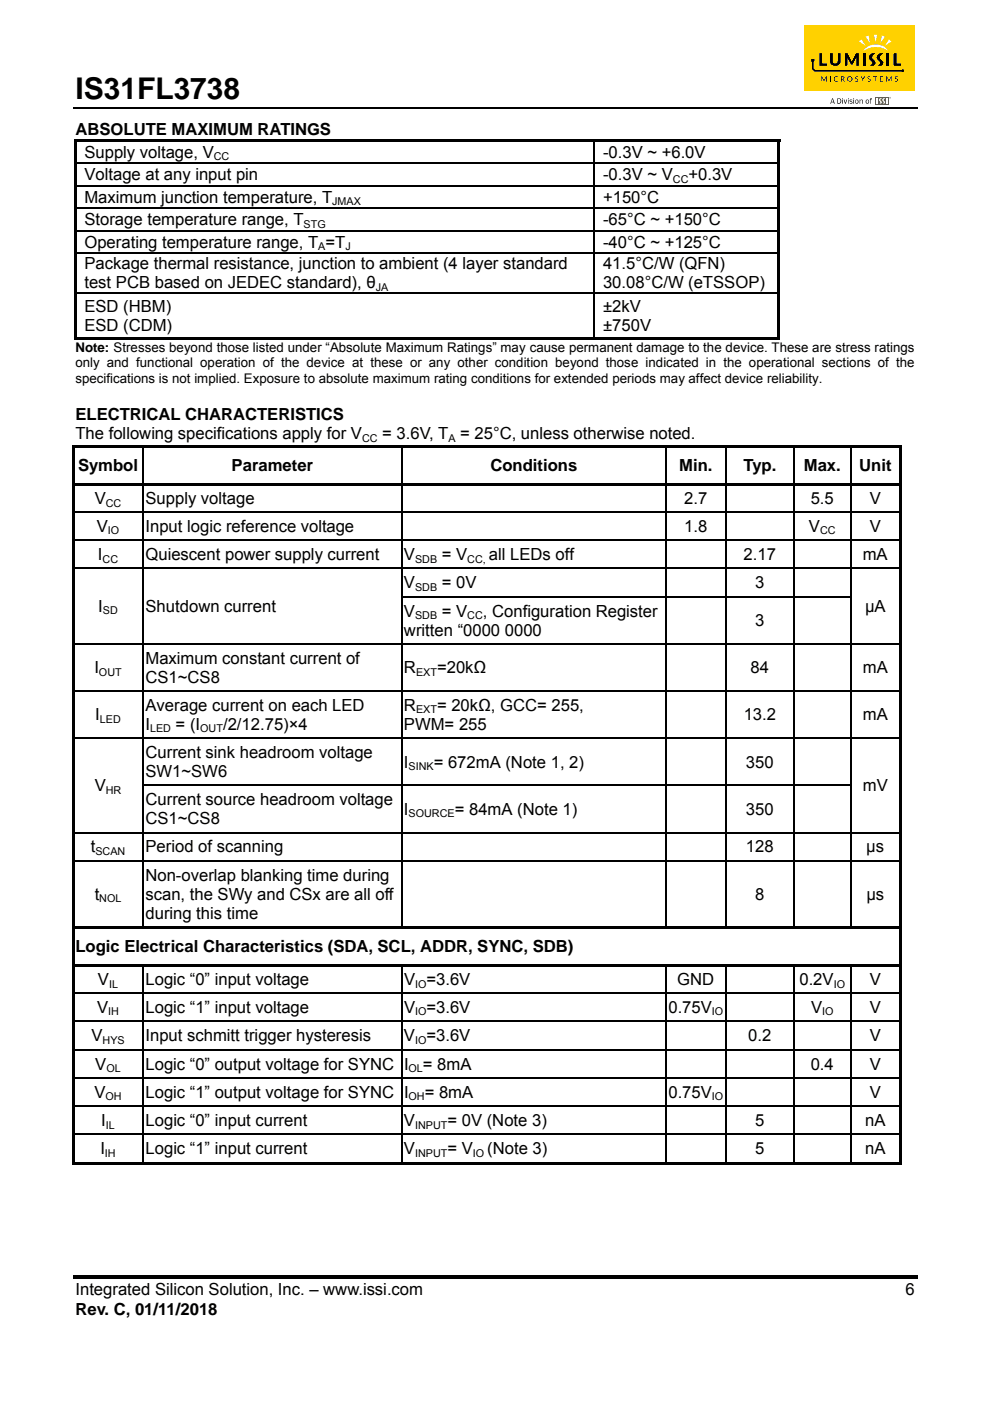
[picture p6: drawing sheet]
<svg xmlns="http://www.w3.org/2000/svg" width="210mm" height="297mm" viewBox="0 0 210 297" stroke-linecap="round" stroke-linejoin="round" font-family="sans-serif">
<path d="M15.5 22.8h179" fill="none" stroke="#000" stroke-width=".34"/>
<path d="M15.5 270.3h179v.7h-179z" fill="#000"/>
<path d="M170.6 5.3h23.4v13.9h-23.4z" fill="#ffd100"/>
<g fill="#000">
<path d="M174.2 16.2h.1l.5 .8 .4-.8h.2v1.1h-.2v-.9l-.4 .8-.5-.8-.1 .9zM176.1 16.2h.1v1.1h-.1zM176.9 16.4a.46 .46 0 0 1 .8 0 .45 .45 0 0 0-.6 0 .45 .45 0 0 0 0 .7 .45 .45 0 0 0 .6 0 .53 .53 0 0 1-.7 .1 .53 .53 0 0 1-.1-.8zM181.4 16.3l.4-.1 .3 .1-.1 .1a.23 .23 0 0 0-.4-.1 .23 .23 0 0 0 0 .3 .23 .23 0 0 0 .3 .1 .35 .35 0 0 1 0 .6 .35 .35 0 0 1-.5-.2 .25 .25 0 0 0 .4 .1 .25 .25 0 0 0 .1-.3 .25 .25 0 0 0-.4-.1l-.1-.2zM182.5 16.2h.2l.3 .6 .3-.6h.2l-.4 .7v.4h-.2v-.4zM184 16.3l.4-.1 .3 .1-.1 .1a.23 .23 0 0 0-.4-.1 .23 .23 0 0 0 0 .3 .23 .23 0 0 0 .3 .1 .34 .34 0 0 1 0 .5 .34 .34 0 0 1-.5-.1 .25 .25 0 0 0 .4 .1 .25 .25 0 0 0 .1-.3 .25 .25 0 0 0-.3-.1l-.2-.2zM185.2 16.2h.9v.1h-.4v1h-.2v-1h-.3zM186.6 16.2h.7v.1h-.5v.4h.4l-.4 .1v.4h.5v.1h-.7zM188 16.2h.1l.4 .8 .5-.8h.1v1.1l-.1-.9-.4 .8-.5-.8v.9h-.1zM189.8 16.3l.4-.1 .2 .1v.1a.24 .24 0 0 0-.4-.1 .24 .24 0 0 0 0 .3 .24 .24 0 0 0 .3 .1 .34 .34 0 0 1 0 .6 .34 .34 0 0 1-.5-.2h.1a.24 .24 0 0 0 .3 .1 .24 .24 0 0 0 .1-.3 .24 .24 0 0 0-.3-.1l-.2-.3z"/>
<path d="M178.4 16.2h.2a.34 .34 0 0 1 .5 .2 .34 .34 0 0 1-.3 .4l.4 .5h-.2l-.3-.5h-.2v.5h-.1zM178.5 16.3v.4l.4-.1a.28 .28 0 0 0-.1-.3 .28 .28 0 0 0-.3 0z"/>
<path d="M179.7 16.7a.58 .58 0 0 1 1.1 0 .58 .58 0 0 1-1.1 0zM179.8 16.7a.43 .43 0 0 0 .8 0 .43 .43 0 0 0-.8 0z"/>
</g>
<path d="M188.6 20.7a.2 .2 0 0 1 .4 0 .2 .2 0 0 1-.4 0zM188.7 20.7a.14 .14 0 0 0 .2 0 .14 .14 0 0 0-.2 0zM188.7 20.6l.2 .2h-.2zM188.7 20.7h.1z" fill="#010101"/>
<path d="M185.7 20.6h2.8v1.6h-2.8z" fill="#c42032"/>
<g fill="#fff">
<path d="M186 20.8h.3v1.1h-.3z"/>
<path d="M186.6 20.9h.4a.4 .4 0 0 0-.2 .4 .4 .4 0 0 0 .2 .4l-.1 .2h-.4l.2-.1-.1-.3a.32 .32 0 0 1-.2-.3 .32 .32 0 0 1 .2-.3z"/>
<path d="M187.2 21l.5-.2a.47 .47 0 0 0-.2 .4 .47 .47 0 0 0 .2 .5l-.1 .2h-.4l.3-.2-.4-.4z"/>
<path d="M188 20.8h.3v1.1h-.3z"/>
</g>
<path d="M173.8 11.3h.6v2.2h1v.4h-1.6zM176 11.3h.7v1.4a.54 .54 0 0 0 .3 .8 .54 .54 0 0 0 .7-.6v-1.6h.6v.9a1.29 1.29 0 0 1-1 1.8 1.03 1.03 0 0 1-1.3-1.1zM179.2 11.3h.6l.9 1.7 .8-1.7h.7v2.6h-.6v-1.7l-.7 1.3-.2 .2-.3-.1-.7-1.4v1.7h-.5zM183 11.3h.7v2.6h-.7zM184.6 11.5a1 1 0 0 1 1.1-.2v.1a.78 .78 0 0 0-.7 .7 .78 .78 0 0 0 .5 .8 .61 .61 0 0 1-.2 1h-.9a.61 .61 0 0 0 .6-.5 .61 .61 0 0 0-.4-.6 .73 .73 0 0 1 0-1.3zM186.2 11.5a.91 .91 0 0 1 1.2-.1 .77 .77 0 0 0-.8 .7 .77 .77 0 0 0 .6 .8 .61 .61 0 0 1-.2 1h-.9a.61 .61 0 0 0 .5-.5 .61 .61 0 0 0-.4-.6 .73 .73 0 0 1 0-1.3zM188 11.3h.6v2.6h-.6zM189.5 11.3h.7v2.2h.9v.4h-1.6z" fill="#000"/>
<g fill="#fff">
<path d="M183.3 10.5a3.3 3.3 0 0 1 5.1 .3 4.7 4.7 0 0 0-5.3 0z"/>
<path d="M183.6 7.8l.7-.2 .2 1.6z"/>
<path d="M187 7.5l.7 .3-.9 1.3z"/>
<path d="M185.4 7.4h.7l-.4 1.6z"/>
<path d="M182.2 8.8l.5-.5 .9 1.4z"/>
<path d="M188.6 8.3l.5 .5-1.4 .9z"/>
</g>
<g fill="#000">
<path d="M172.1 12.4h.6v.7h-.1v1.4l.3 .3h18.3a.31 .31 0 0 1 .5 .1 .31 .31 0 0 1-.1 .4 .31 .31 0 0 1-.4-.1h-18.4l-.6-.6zM15.7 29.5h.6v.5h-.6zM15.7 29.5h149.8v.5h-149.8zM15.7 30h.6v4.5h-.6zM15.7 34.5h.6v.3h-.6zM15.7 34.8h.6v4.4h-.6zM15.7 39.2h.6v.3h-.6zM125.9 34.5h.3v.3h-.3zM125.9 39.2h.3v.3h-.3zM165 29.5h.5v.5h-.5zM165 30h.5v4.5h-.5zM165 34.5h.5v.3h-.5z"/>
<path d="M165 34.8h.5v4.4h-.5zM165 39.2h.5v.3h-.5zM178.9 21.1h.2l.2 .7 .2-.7h.2l-.3 .9h-.2zM180.2 21.2h.6l-.5 .1 .5 .5-.3 .2-.3-.1 .5-.1-.1-.2a.34 .34 0 0 1-.4-.4zM182.3 21.1l.1 .2 .4-.2 .2 .1v.8h-.1l-.2-.8-.3 .2-.1 .6zM184.6 20.8h.4l-.3 .2 .2 .1-.2 .1v.8l-.2-.8zM15.7 39.5h.6v4.5h-.6zM15.7 44h.6v.3h-.6zM15.7 44.3h.6v4.5h-.6zM15.7 48.8h.6v.2h-.6zM15.7 49h.6v4.5h-.6zM15.7 53.5h.6v.3h-.6z"/>
<path d="M125.9 44h.3v.3h-.3zM125.9 48.8h.3v.2h-.3zM125.9 53.5h.3v.3h-.3zM165 39.5h.5v4.5h-.5zM165 44h.5v.3h-.5zM165 44.3h.5v4.5h-.5zM165 48.8h.5v.2h-.5zM165 49h.5v4.5h-.5zM165 53.5h.5v.3h-.5zM15.7 53.8h.6v8.1h-.6zM15.7 61.9h.6v.3h-.6zM15.7 62.2h.6v9.9h-.6z"/>
<path d="M15.7 71.5h110.2v.6h-110.2zM125.9 61.9h.3v.3h-.3zM125.9 71.5h39.1v.6h-39.1zM165 53.8h.5v8.1h-.5zM165 61.9h.5v.3h-.5zM165 62.2h.5v9.9h-.5zM165 71.5h.5v.6h-.5zM15.2 94.4h.6v.5h-.6zM15.2 94.4h176v.5h-176zM190.6 94.4h.6v.5h-.6zM15.2 94.9h.6v7.5h-.6zM15.2 102.4h176v.5h-176z"/>
<path d="M15.2 102.9h.6v5.5h-.6zM15.2 108.4h.6v.3h-.6zM15.2 108.7h.6v5.7h-.6zM15.2 114.4h.6v.3h-.6zM30.2 108.4h.3v.3h-.3zM30.2 114.4h.3v.3h-.3zM85.1 108.4h.2v.3h-.2zM85.1 114.4h.2v.3h-.2zM141.2 108.4h.2v.3h-.2zM141.2 114.4h.2v.3h-.2zM153.8 108.4h.3v.3h-.3zM153.8 114.4h.3v.3h-.3z"/>
<path d="M168.3 108.4h.3v.3h-.3zM168.3 114.4h.3v.3h-.3zM180.3 108.4h.2v.3h-.2zM180.3 114.4h.2v.3h-.2zM190.6 94.9h.6v7.5h-.6zM190.6 102.9h.6v5.5h-.6zM190.6 108.4h.6v.3h-.6zM190.6 108.7h.6v5.7h-.6zM190.6 114.4h.6v.3h-.6zM15.2 114.7h.6v5.7h-.6zM15.2 120.4h.6v.2h-.6zM15.2 120.6h.6v5.8h-.6z"/>
<path d="M15.2 126.4h.6v.3h-.6zM15.2 126.7h.6v9.7h-.6zM15.2 136.4h.6v.3h-.6zM30.2 120.4h.3v.2h-.3zM30.2 126.4h.3v.3h-.3zM30.2 136.4h.3v.3h-.3zM85.1 120.4h.2v.2h-.2zM85.1 126.4h.2v.3h-.2zM85.1 136.4h.2v.3h-.2zM141.2 120.4h.2v.2h-.2zM141.2 126.4h.2v.3h-.2zM141.2 136.4h.2v.3h-.2z"/>
<path d="M153.8 120.4h.3v.2h-.3zM153.8 126.4h.3v.3h-.3zM153.8 136.4h.3v.3h-.3zM168.3 120.4h.3v.2h-.3zM168.3 126.4h.3v.3h-.3zM168.3 136.4h.3v.3h-.3zM180.3 120.4h.2v.2h-.2zM180.3 126.4h.2v.3h-.2zM180.3 136.4h.2v.3h-.2zM190.6 114.7h.6v5.7h-.6zM190.6 120.4h.6v.2h-.6zM190.6 120.6h.6v5.8h-.6z"/>
<path d="M190.6 126.4h.6v.3h-.6zM190.6 126.7h.6v9.7h-.6zM190.6 136.4h.6v.3h-.6zM15.2 136.7h.6v9.7h-.6zM15.2 146.4h.6v.3h-.6zM15.2 146.7h.6v9.7h-.6zM15.2 156.4h.6v.3h-.6zM30.2 146.4h.3v.3h-.3zM30.2 156.4h.3v.3h-.3zM85.1 146.4h.2v.3h-.2zM85.1 156.4h.2v.3h-.2zM141.2 146.4h.2v.3h-.2z"/>
<path d="M141.2 156.4h.2v.3h-.2zM153.8 146.4h.3v.3h-.3zM153.8 156.4h.3v.3h-.3zM168.3 146.4h.3v.3h-.3zM168.3 156.4h.3v.3h-.3zM180.3 146.4h.2v.3h-.2zM180.3 156.4h.2v.3h-.2zM190.6 136.7h.6v9.7h-.6zM190.6 146.4h.6v.3h-.6zM190.6 146.7h.6v9.7h-.6zM190.6 156.4h.6v.3h-.6zM15.2 156.7h.6v9.7h-.6z"/>
<path d="M15.2 166.4h.6v.3h-.6zM15.2 166.7h.6v9.7h-.6zM15.2 176.4h.6v.3h-.6zM30.2 166.4h.3v.3h-.3zM30.2 176.4h.3v.3h-.3zM85.1 166.4h.2v.3h-.2zM85.1 176.4h.2v.3h-.2zM141.2 166.4h.2v.3h-.2zM141.2 176.4h.2v.3h-.2zM153.8 166.4h.3v.3h-.3zM153.8 176.4h.3v.3h-.3zM168.3 166.4h.3v.3h-.3z"/>
<path d="M168.3 176.4h.3v.3h-.3zM180.3 166.4h.2v.3h-.2zM180.3 176.4h.2v.3h-.2zM190.6 156.7h.6v9.7h-.6zM190.6 166.4h.6v.3h-.6zM190.6 166.7h.6v9.7h-.6zM190.6 176.4h.6v.3h-.6zM15.2 176.7h.6v5.7h-.6zM15.2 182.4h.6v.3h-.6zM15.2 182.7h.6v13.7h-.6zM15.2 196.4h176v.5h-176zM30.2 182.4h.3v.3h-.3z"/>
<path d="M85.1 182.4h.2v.3h-.2zM141.2 182.4h.2v.3h-.2zM153.8 182.4h.3v.3h-.3zM168.3 182.4h.3v.3h-.3zM180.3 182.4h.2v.3h-.2zM190.6 176.7h.6v5.7h-.6zM190.6 182.4h.6v.3h-.6zM190.6 182.7h.6v13.7h-.6zM15.2 196.9h.6v7.5h-.6zM15.2 204.4h176v.5h-176zM15.2 204.9h.6v5.5h-.6zM15.2 210.4h.6v.3h-.6z"/>
<path d="M15.2 210.7h.6v5.7h-.6zM15.2 216.4h.6v.3h-.6zM30.2 210.4h.3v.3h-.3zM30.2 216.4h.3v.3h-.3zM85.1 210.4h.2v.3h-.2zM85.1 216.4h.2v.3h-.2zM141.2 210.4h.2v.3h-.2zM141.2 216.4h.2v.3h-.2zM153.8 210.4h.3v.3h-.3zM153.8 216.4h.3v.3h-.3zM168.3 210.4h.3v.3h-.3zM168.3 216.4h.3v.3h-.3z"/>
<path d="M180.3 210.4h.2v.3h-.2zM180.3 216.4h.2v.3h-.2zM190.6 196.9h.6v7.5h-.6zM190.6 204.9h.6v5.5h-.6zM190.6 210.4h.6v.3h-.6zM190.6 210.7h.6v5.7h-.6zM190.6 216.4h.6v.3h-.6zM15.2 216.7h.6v5.7h-.6zM15.2 222.4h.6v.3h-.6zM15.2 222.7h.6v5.7h-.6zM15.2 228.4h.6v.3h-.6zM15.2 228.7h.6v5.7h-.6z"/>
<path d="M15.2 234.4h.6v.3h-.6zM30.2 222.4h.3v.3h-.3zM30.2 228.4h.3v.3h-.3zM30.2 234.4h.3v.3h-.3zM85.1 222.4h.2v.3h-.2zM85.1 228.4h.2v.3h-.2zM85.1 234.4h.2v.3h-.2zM141.2 222.4h.2v.3h-.2zM141.2 228.4h.2v.3h-.2zM141.2 234.4h.2v.3h-.2zM153.8 222.4h.3v.3h-.3zM153.8 228.4h.3v.3h-.3z"/>
<path d="M153.8 234.4h.3v.3h-.3zM168.3 222.4h.3v.3h-.3zM168.3 228.4h.3v.3h-.3zM168.3 234.4h.3v.3h-.3zM180.3 222.4h.2v.3h-.2zM180.3 228.4h.2v.3h-.2zM180.3 234.4h.2v.3h-.2zM190.6 216.7h.6v5.7h-.6zM190.6 222.4h.6v.3h-.6zM190.6 222.7h.6v5.7h-.6zM190.6 228.4h.6v.3h-.6zM190.6 228.7h.6v5.7h-.6z"/>
<path d="M190.6 234.4h.6v.3h-.6zM15.2 234.7h.6v5.7h-.6zM15.2 240.4h.6v.3h-.6zM15.2 240.7h.6v6.2h-.6zM15.2 246.4h15v.5h-15zM30.2 240.4h.3v.3h-.3zM30.2 246.4h54.9v.5h-54.9zM85.1 240.4h.2v.3h-.2zM85.1 246.4h56.1v.5h-56.1zM141.2 240.4h.2v.3h-.2zM141.2 246.4h12.6v.5h-12.6zM153.8 240.4h.3v.3h-.3z"/>
<path d="M153.8 246.4h14.5v.5h-14.5zM168.3 240.4h.3v.3h-.3zM168.3 246.4h12v.5h-12zM180.3 240.4h.2v.3h-.2zM180.3 246.4h10.3v.5h-10.3zM190.6 234.7h.6v5.7h-.6zM190.6 240.4h.6v.3h-.6zM190.6 240.7h.6v6.2h-.6zM190.6 246.4h.6v.5h-.6z"/>
<path d="M176.5 20.8h.2l.4 1.2h-.2l-.1-.3h-.5v.3h-.2zM176.6 21l-.2 .6h.4z"/>
<path d="M177.6 20.8a.61 .61 0 0 1 .8 .6 .61 .61 0 0 1-.8 .6zM177.7 21v.8h.2a.45 .45 0 0 0 .4-.5 .45 .45 0 0 0-.6-.3z"/>
<path d="M178.6 20.8l.2 .2zM178.6 21.1h.2v.9h-.2z"/>
<path d="M179.9 20.8l.1 .2zM179.9 21.1l.1 .9z"/>
<path d="M181 20.8l.1 .2zM181 21.1h.1v.9h-.1z"/>
<path d="M181.3 21.6a.45 .45 0 0 1 .9 0 .45 .45 0 0 1-.9 0zM181.4 21.5a.3 .3 0 0 0 .6 0 .3 .3 0 0 0-.6 0z"/>
<path d="M183.6 21.6a.42 .42 0 0 1 .8 0 .42 .42 0 0 1-.8 0zM183.7 21.5a.3 .3 0 0 0 .6 0 .3 .3 0 0 0-.6 0z"/>
</g>
<g fill="none" stroke="#000" stroke-width=".25">
<path d="M16.3 34.6h109.6M16.3 39.4h109.6M126 30v4.5M126 34.8v4.4M126 39.5v4.5M126.2 34.6h38.8M126.2 39.4h38.8M16.3 44.1h109.6M16.3 48.9h109.6M16.3 53.7h109.6M126 44.3v4.5M126 49v4.5"/>
<path d="M126 53.8v8.1M126.2 44.1h38.8M126.2 48.9h38.8M126.2 53.7h38.8M16.3 62h109.6M126 62.2v9.3M126.2 62h38.8M30.4 94.9v7.5M85.2 94.9v7.5M141.3 94.9v7.5M153.9 94.9v7.5M168.4 94.9v7.5"/>
<path d="M180.4 94.9v7.5M15.8 108.5h14.4M15.8 114.5h14.4M30.4 102.9v5.5M30.4 108.7v5.7M30.4 114.7v5.7M30.5 108.5h54.6M30.5 114.5h54.6M85.2 102.9v5.5M85.2 108.7v5.7M85.2 114.7v5.7M85.3 108.5h55.9"/>
<path d="M85.3 114.5h55.9M141.3 102.9v5.5M141.3 108.7v5.7M141.3 114.7v5.7M141.4 108.5h12.4M141.4 114.5h12.4M153.9 102.9v5.5M153.9 108.7v5.7M153.9 114.7v5.7M154.1 108.5h14.2M154.1 114.5h14.2M168.4 102.9v5.5"/>
<path d="M168.4 108.7v5.7M168.4 114.7v5.7M168.6 108.5h11.7M168.6 114.5h11.7M180.4 102.9v5.5M180.4 108.7v5.7M180.4 114.7v5.7M180.5 108.5h10.1M180.5 114.5h10.1M15.8 120.5h14.4M15.8 136.5h14.4M30.4 120.6v5.8"/>
<path d="M30.4 126.7v9.7M30.4 136.7v9.7M30.5 120.5h54.6M30.5 136.5h54.6M85.2 120.6v5.8M85.2 126.7v9.7M85.2 136.7v9.7M85.3 120.5h55.9M85.3 126.5h55.9M85.3 136.5h55.9M141.3 120.6v5.8M141.3 126.7v9.7"/>
<path d="M141.3 136.7v9.7M141.4 120.5h12.4M141.4 126.5h12.4M141.4 136.5h12.4M153.9 120.6v5.8M153.9 126.7v9.7M153.9 136.7v9.7M154.1 120.5h14.2M154.1 126.5h14.2M154.1 136.5h14.2M168.4 120.6v5.8M168.4 126.7v9.7"/>
<path d="M168.4 136.7v9.7M168.6 120.5h11.7M168.6 126.5h11.7M168.6 136.5h11.7M180.4 120.6v5.8M180.4 126.7v9.7M180.4 136.7v9.7M180.5 120.5h10.1M180.5 136.5h10.1M15.8 146.5h14.4M15.8 156.5h14.4M30.4 146.7v9.7"/>
<path d="M30.4 156.7v9.7M30.5 146.5h54.6M30.5 156.5h54.6M85.2 146.7v9.7M85.2 156.7v9.7M85.3 146.5h55.9M85.3 156.5h55.9M141.3 146.7v9.7M141.3 156.7v9.7M141.4 146.5h12.4M141.4 156.5h12.4M153.9 146.7v9.7"/>
<path d="M153.9 156.7v9.7M154.1 146.5h14.2M154.1 156.5h14.2M168.4 146.7v9.7M168.4 156.7v9.7M168.6 146.5h11.7M168.6 156.5h11.7M180.4 146.7v9.7M180.4 156.7v9.7M180.5 146.5h10.1M180.5 156.5h10.1M15.8 176.5h14.4"/>
<path d="M30.4 166.7v9.7M30.4 176.7v5.7M30.5 166.5h54.6M30.5 176.5h54.6M85.2 166.7v9.7M85.2 176.7v5.7M85.3 166.5h55.9M85.3 176.5h55.9M141.3 166.7v9.7M141.3 176.7v5.7M141.4 166.5h12.4M141.4 176.5h12.4"/>
<path d="M153.9 166.7v9.7M153.9 176.7v5.7M154.1 166.5h14.2M154.1 176.5h14.2M168.4 166.7v9.7M168.4 176.7v5.7M168.6 166.5h11.7M168.6 176.5h11.7M180.4 166.7v9.7M180.4 176.7v5.7M180.5 176.5h10.1M15.8 182.5h14.4"/>
<path d="M30.4 182.7v13.7M30.5 182.5h54.6M85.2 182.7v13.7M85.3 182.5h55.9M141.3 182.7v13.7M141.4 182.5h12.4M153.9 182.7v13.7M154.1 182.5h14.2M168.4 182.7v13.7M168.6 182.5h11.7M180.4 182.7v13.7M180.5 182.5h10.1"/>
<path d="M15.8 210.5h14.4M15.8 216.5h14.4M30.4 204.9v5.5M30.4 210.7v5.7M30.4 216.7v5.7M30.5 210.5h54.6M30.5 216.5h54.6M85.2 204.9v5.5M85.2 210.7v5.7M85.2 216.7v5.7M85.3 210.5h55.9M85.3 216.5h55.9"/>
<path d="M141.3 204.9v5.5M141.3 210.7v5.7M141.3 216.7v5.7M141.4 210.5h12.4M141.4 216.5h12.4M153.9 204.9v5.5M153.9 210.7v5.7M153.9 216.7v5.7M154.1 210.5h14.2M154.1 216.5h14.2M168.4 204.9v5.5M168.4 210.7v5.7"/>
<path d="M168.4 216.7v5.7M168.6 210.5h11.7M168.6 216.5h11.7M180.4 204.9v5.5M180.4 210.7v5.7M180.4 216.7v5.7M180.5 210.5h10.1M180.5 216.5h10.1M15.8 222.5h14.4M15.8 228.5h14.4M15.8 234.5h14.4M30.4 222.7v5.7"/>
<path d="M30.4 228.7v5.7M30.4 234.7v5.7M30.5 222.5h54.6M30.5 228.5h54.6M30.5 234.5h54.6M85.2 222.7v5.7M85.2 228.7v5.7M85.2 234.7v5.7M85.3 222.5h55.9M85.3 228.5h55.9M85.3 234.5h55.9M141.3 222.7v5.7"/>
<path d="M141.3 228.7v5.7M141.3 234.7v5.7M141.4 222.5h12.4M141.4 228.5h12.4M141.4 234.5h12.4M153.9 222.7v5.7M153.9 228.7v5.7M153.9 234.7v5.7M154.1 222.5h14.2M154.1 228.5h14.2M154.1 234.5h14.2M168.4 222.7v5.7"/>
<path d="M168.4 228.7v5.7M168.4 234.7v5.7M168.6 222.5h11.7M168.6 228.5h11.7M168.6 234.5h11.7M180.4 222.7v5.7M180.4 228.7v5.7M180.4 234.7v5.7M180.5 222.5h10.1M180.5 228.5h10.1M180.5 234.5h10.1M15.8 240.5h14.4"/>
<path d="M30.4 240.7v5.7M30.5 240.5h54.6M85.2 240.7v5.7M85.3 240.5h55.9M141.3 240.7v5.7M141.4 240.5h12.4M153.9 240.7v5.7M154.1 240.5h14.2M168.4 240.7v5.7M168.6 240.5h11.7M180.4 240.7v5.7M180.5 240.5h10.1"/>
</g>
<text font-size="6.3" x="16" y="21">IS31FL3738</text>
<g font-size="3.5">
<text x="16" y="28.7">ABSOLUTE MAXIMUM RATINGS</text>
<text x="17.9" y="33.5">Supply voltage, V</text>
<text x="127.9" y="33.5">-0.3V ~ +6.0V</text>
<text x="17.9" y="38.2">Voltage at any input pin</text>
<text x="127.9" y="38.2">-0.3V ~ V</text>
<text x="146" y="38.2">+0.3V</text>
<text x="17.9" y="43">Maximum junction temperature, T</text>
<text x="17.9" y="47.8">Storage temperature range, T</text>
<text x="127.9" y="47.8">-65°C ~ +150°C</text>
<text x="127.9" y="43">+150°C</text>
<text x="17.9" y="52.5">Operating temperature range, T =T</text>
<text x="127.9" y="52.5">-40°C ~ +125°C</text>
<text x="17.9" y="57.1">Package thermal resistance, junction to ambient (4 layer standard</text>
<text x="127.9" y="57.1">41.5°C/W (QFN)</text>
<text x="17.9" y="61.1">test PCB based on JEDEC standard), θ</text>
<text x="127.9" y="61.1">30.08°C/W (eTSSOP)</text>
<text x="17.9" y="66.1">ESD (HBM)</text>
<text x="17.9" y="70.1">ESD (CDM)</text>
<text x="127.9" y="66.1">±2kV</text>
<text x="127.9" y="70.1">±750V</text>
<text x="16" y="89.1">ELECTRICAL CHARACTERISTICS</text>
<text x="16" y="93.2">The following specifications apply for V</text>
<text x="81.1" y="93.2">= 3.6V, T</text>
<text x="97.6" y="93.2">= 25°C, unless otherwise noted.</text>
<text x="16.6" y="99.9">Symbol</text>
<text x="49.1" y="99.9">Parameter</text>
<text x="104" y="99.9">Conditions</text>
<text x="144.1" y="99.9">Min.</text>
<text x="157.7" y="99.9">Typ.</text>
<text x="170.5" y="99.9">Max.</text>
<text x="182.2" y="99.9">Unit</text>
<text x="20.1" y="106.9">V</text>
<text x="30.9" y="106.9">Supply voltage</text>
<text x="145.1" y="106.9">2.7</text>
<text x="172" y="106.9">5.5</text>
<text x="184.5" y="106.9">V</text>
<text x="20.5" y="112.8">V</text>
<text x="30.9" y="112.8">Input logic reference voltage</text>
<text x="145.1" y="112.8">1.8</text>
<text x="171.6" y="112.8">V</text>
<text x="184.5" y="112.8">V</text>
<text x="20.8" y="118.7">I</text>
<text x="30.9" y="118.7">Quiescent power supply current</text>
<text x="85.7" y="118.7">V</text>
<text x="93.7" y="118.7">= V</text>
<text x="103.7" y="118.7">all LEDs off</text>
<text x="157.7" y="118.7">2.17</text>
<text x="183" y="118.7">mA</text>
<text x="85.7" y="124.7">V</text>
<text x="93.7" y="124.7">= 0V</text>
<text x="160.2" y="124.7">3</text>
<text x="20.8" y="129.8">I</text>
<text x="30.9" y="129.8">Shutdown current</text>
<text x="85.7" y="130.7">V</text>
<text x="93.7" y="130.7">= V</text>
<text x="102.4" y="130.7">, Configuration Register</text>
<text x="183.5" y="129.8">μA</text>
<text x="85.7" y="134.8">written “0000 0000</text>
<text x="160.2" y="132.7">3</text>
<text x="20" y="142.7">I</text>
<text x="30.9" y="140.7">Maximum constant current of</text>
<text x="85.7" y="142.7">R</text>
<text x="92.7" y="142.7">=20kΩ</text>
<text x="159.2" y="142.7">84</text>
<text x="183" y="142.7">mA</text>
<text x="30.9" y="144.8">CS1~CS8</text>
<text x="20.2" y="152.7">I</text>
<text x="30.9" y="150.7">Average current on each LED</text>
<text x="30.9" y="154.8">I</text>
<text x="37.3" y="154.8">= (I</text>
<text x="47.3" y="154.8">/2/12.75)×4</text>
<text x="85.7" y="150.7">R</text>
<text x="85.7" y="154.8">PWM= 255</text>
<text x="92.7" y="150.7">= 20kΩ, GCC= 255,</text>
<text x="157.7" y="152.7">13.2</text>
<text x="183" y="152.7">mA</text>
<text x="30.9" y="160.7">Current sink headroom voltage</text>
<text x="20.1" y="167.7">V</text>
<text x="30.9" y="164.8">SW1~SW6</text>
<text x="85.7" y="162.8">I</text>
<text x="92" y="162.8">= 672mA (Note 1, 2)</text>
<text x="158.2" y="162.8">350</text>
<text x="183" y="167.7">mV</text>
<text x="30.9" y="170.7">Current source headroom voltage</text>
<text x="85.7" y="172.7">I</text>
<text x="96.5" y="172.7">= 84mA (Note 1)</text>
<text x="158.2" y="172.7">350</text>
<text x="30.9" y="174.8">CS1~CS8</text>
<text x="19.3" y="180.7">t</text>
<text x="30.9" y="180.7">Period of scanning</text>
<text x="158.2" y="180.7">128</text>
<text x="183.8" y="180.7">µs</text>
<text x="20.1" y="190.8">t</text>
<text x="30.9" y="186.7">Non-overlap blanking time during</text>
<text x="30.9" y="190.8">scan, the SWy and CSx are all off</text>
<text x="160.2" y="190.8">8</text>
<text x="183.8" y="190.8">µs</text>
<text x="30.9" y="194.8">during this time</text>
<text x="16" y="201.9">Logic Electrical Characteristics (SDA, SCL, ADDR, SYNC, SDB)</text>
<text x="20.8" y="208.9">V</text>
<text x="30.9" y="208.9">Logic “0” input voltage</text>
<text x="85.7" y="208.9">V =3.6V</text>
<text x="143.7" y="208.9">GND</text>
<text x="169.6" y="208.9">0.2V</text>
<text x="184.5" y="208.9">V</text>
<text x="20.6" y="214.8">V</text>
<text x="30.9" y="214.8">Logic “1” input voltage</text>
<text x="85.7" y="214.8">V =3.6V</text>
<text x="141.8" y="214.8">0.75V</text>
<text x="172" y="214.8">V</text>
<text x="184.5" y="214.8">V</text>
<text x="19.4" y="220.7">V</text>
<text x="30.9" y="220.7">Input schmitt trigger hysteresis</text>
<text x="85.7" y="220.7">V =3.6V</text>
<text x="158.7" y="220.7">0.2</text>
<text x="184.5" y="220.7">V</text>
<text x="20.2" y="226.8">V</text>
<text x="30.9" y="226.8">Logic “0” output voltage for SYNC I</text>
<text x="89.7" y="226.8">= 8mA</text>
<text x="172" y="226.8">0.4</text>
<text x="184.5" y="226.8">V</text>
<text x="20" y="232.7">V</text>
<text x="30.9" y="232.7">Logic “1” output voltage for SYNC I</text>
<text x="90.1" y="232.7">= 8mA</text>
<text x="141.8" y="232.7">0.75V</text>
<text x="184.5" y="232.7">V</text>
<text x="21.5" y="238.7">I</text>
<text x="30.9" y="238.7">Logic “0” input current</text>
<text x="85.7" y="238.7">V</text>
<text x="94.9" y="238.7">= 0V (Note 3)</text>
<text x="160.2" y="238.7">5</text>
<text x="183.5" y="238.7">nA</text>
<text x="21.3" y="244.8">I</text>
<text x="30.9" y="244.8">Logic “1” input current</text>
<text x="85.7" y="244.8">V</text>
<text x="94.9" y="244.8">= V</text>
<text x="103.4" y="244.8">(Note 3)</text>
<text x="160.2" y="244.8">5</text>
<text x="183.5" y="244.8">nA</text>
<text x="16" y="274.7">Integrated Silicon Solution, Inc. – www.issi.com</text>
<text x="192" y="274.7">6</text>
<text x="16" y="278.7">Rev. C, 01/11/2018</text>
</g>
<g font-size="2.8">
<text x="16" y="74.7">Note: Stresses beyond those listed under “Absolute Maximum Ratings” may cause permanent damage to the device. These are stress ratings</text>
<text x="16" y="77.9">only and functional operation of the device at these or any other condition beyond those indicated in the operational sections of the</text>
<text x="16" y="81.2">specifications is not implied. Exposure to absolute maximum rating conditions for extended periods may affect device reliability.</text>
</g>
<g font-size="2.3">
<text x="45.4" y="34">CC</text>
<text x="142.7" y="38.8">CC</text>
<text x="70.5" y="43.5">JMAX</text>
<text x="64.4" y="48.3">STG</text>
<text x="67.5" y="53">A</text>
<text x="73.3" y="53">J</text>
<text x="79.7" y="61.6">JA</text>
<text x="76.8" y="93.7">CC</text>
<text x="95.1" y="93.7">A</text>
<text x="22.4" y="107.4">CC</text>
<text x="22.9" y="113.3">IO</text>
<text x="173.9" y="113.3">CC</text>
<text x="21.8" y="119.3">CC</text>
<text x="88" y="119.3">SDB</text>
<text x="99.1" y="119.3">CC,</text>
<text x="88" y="125.3">SDB</text>
<text x="21.8" y="130.3">SD</text>
<text x="88" y="131.3">SDB</text>
<text x="99.1" y="131.3">CC</text>
<text x="21" y="143.3">OUT</text>
<text x="88.2" y="143.3">EXT</text>
<text x="21.2" y="153.3">LED</text>
<text x="31.8" y="155.3">LED</text>
<text x="42.5" y="155.3">OUT</text>
<text x="88.2" y="151.3">EXT</text>
<text x="86.7" y="163.3">SINK</text>
<text x="22.4" y="168.3">HR</text>
<text x="86.7" y="173.3">SOURCE</text>
<text x="20.2" y="181.3">SCAN</text>
<text x="21.1" y="191.3">NOL</text>
<text x="23.1" y="209.4">IL</text>
<text x="88" y="209.4">IO</text>
<text x="176.8" y="209.4">IO</text>
<text x="23" y="215.3">IH</text>
<text x="88" y="215.3">IO</text>
<text x="151" y="215.3">IO</text>
<text x="174.4" y="215.3">IO</text>
<text x="21.7" y="221.3">HYS</text>
<text x="88" y="221.3">IO</text>
<text x="22.6" y="227.3">OL</text>
<text x="86.7" y="227.3">OL</text>
<text x="22.4" y="233.3">OH</text>
<text x="86.7" y="233.3">OH</text>
<text x="151" y="233.3">IO</text>
<text x="22.5" y="239.3">IL</text>
<text x="88" y="239.3">INPUT</text>
<text x="22.3" y="245.3">IH</text>
<text x="88" y="245.3">INPUT</text>
<text x="100.3" y="245.3">IO</text>
</g>
</svg>
